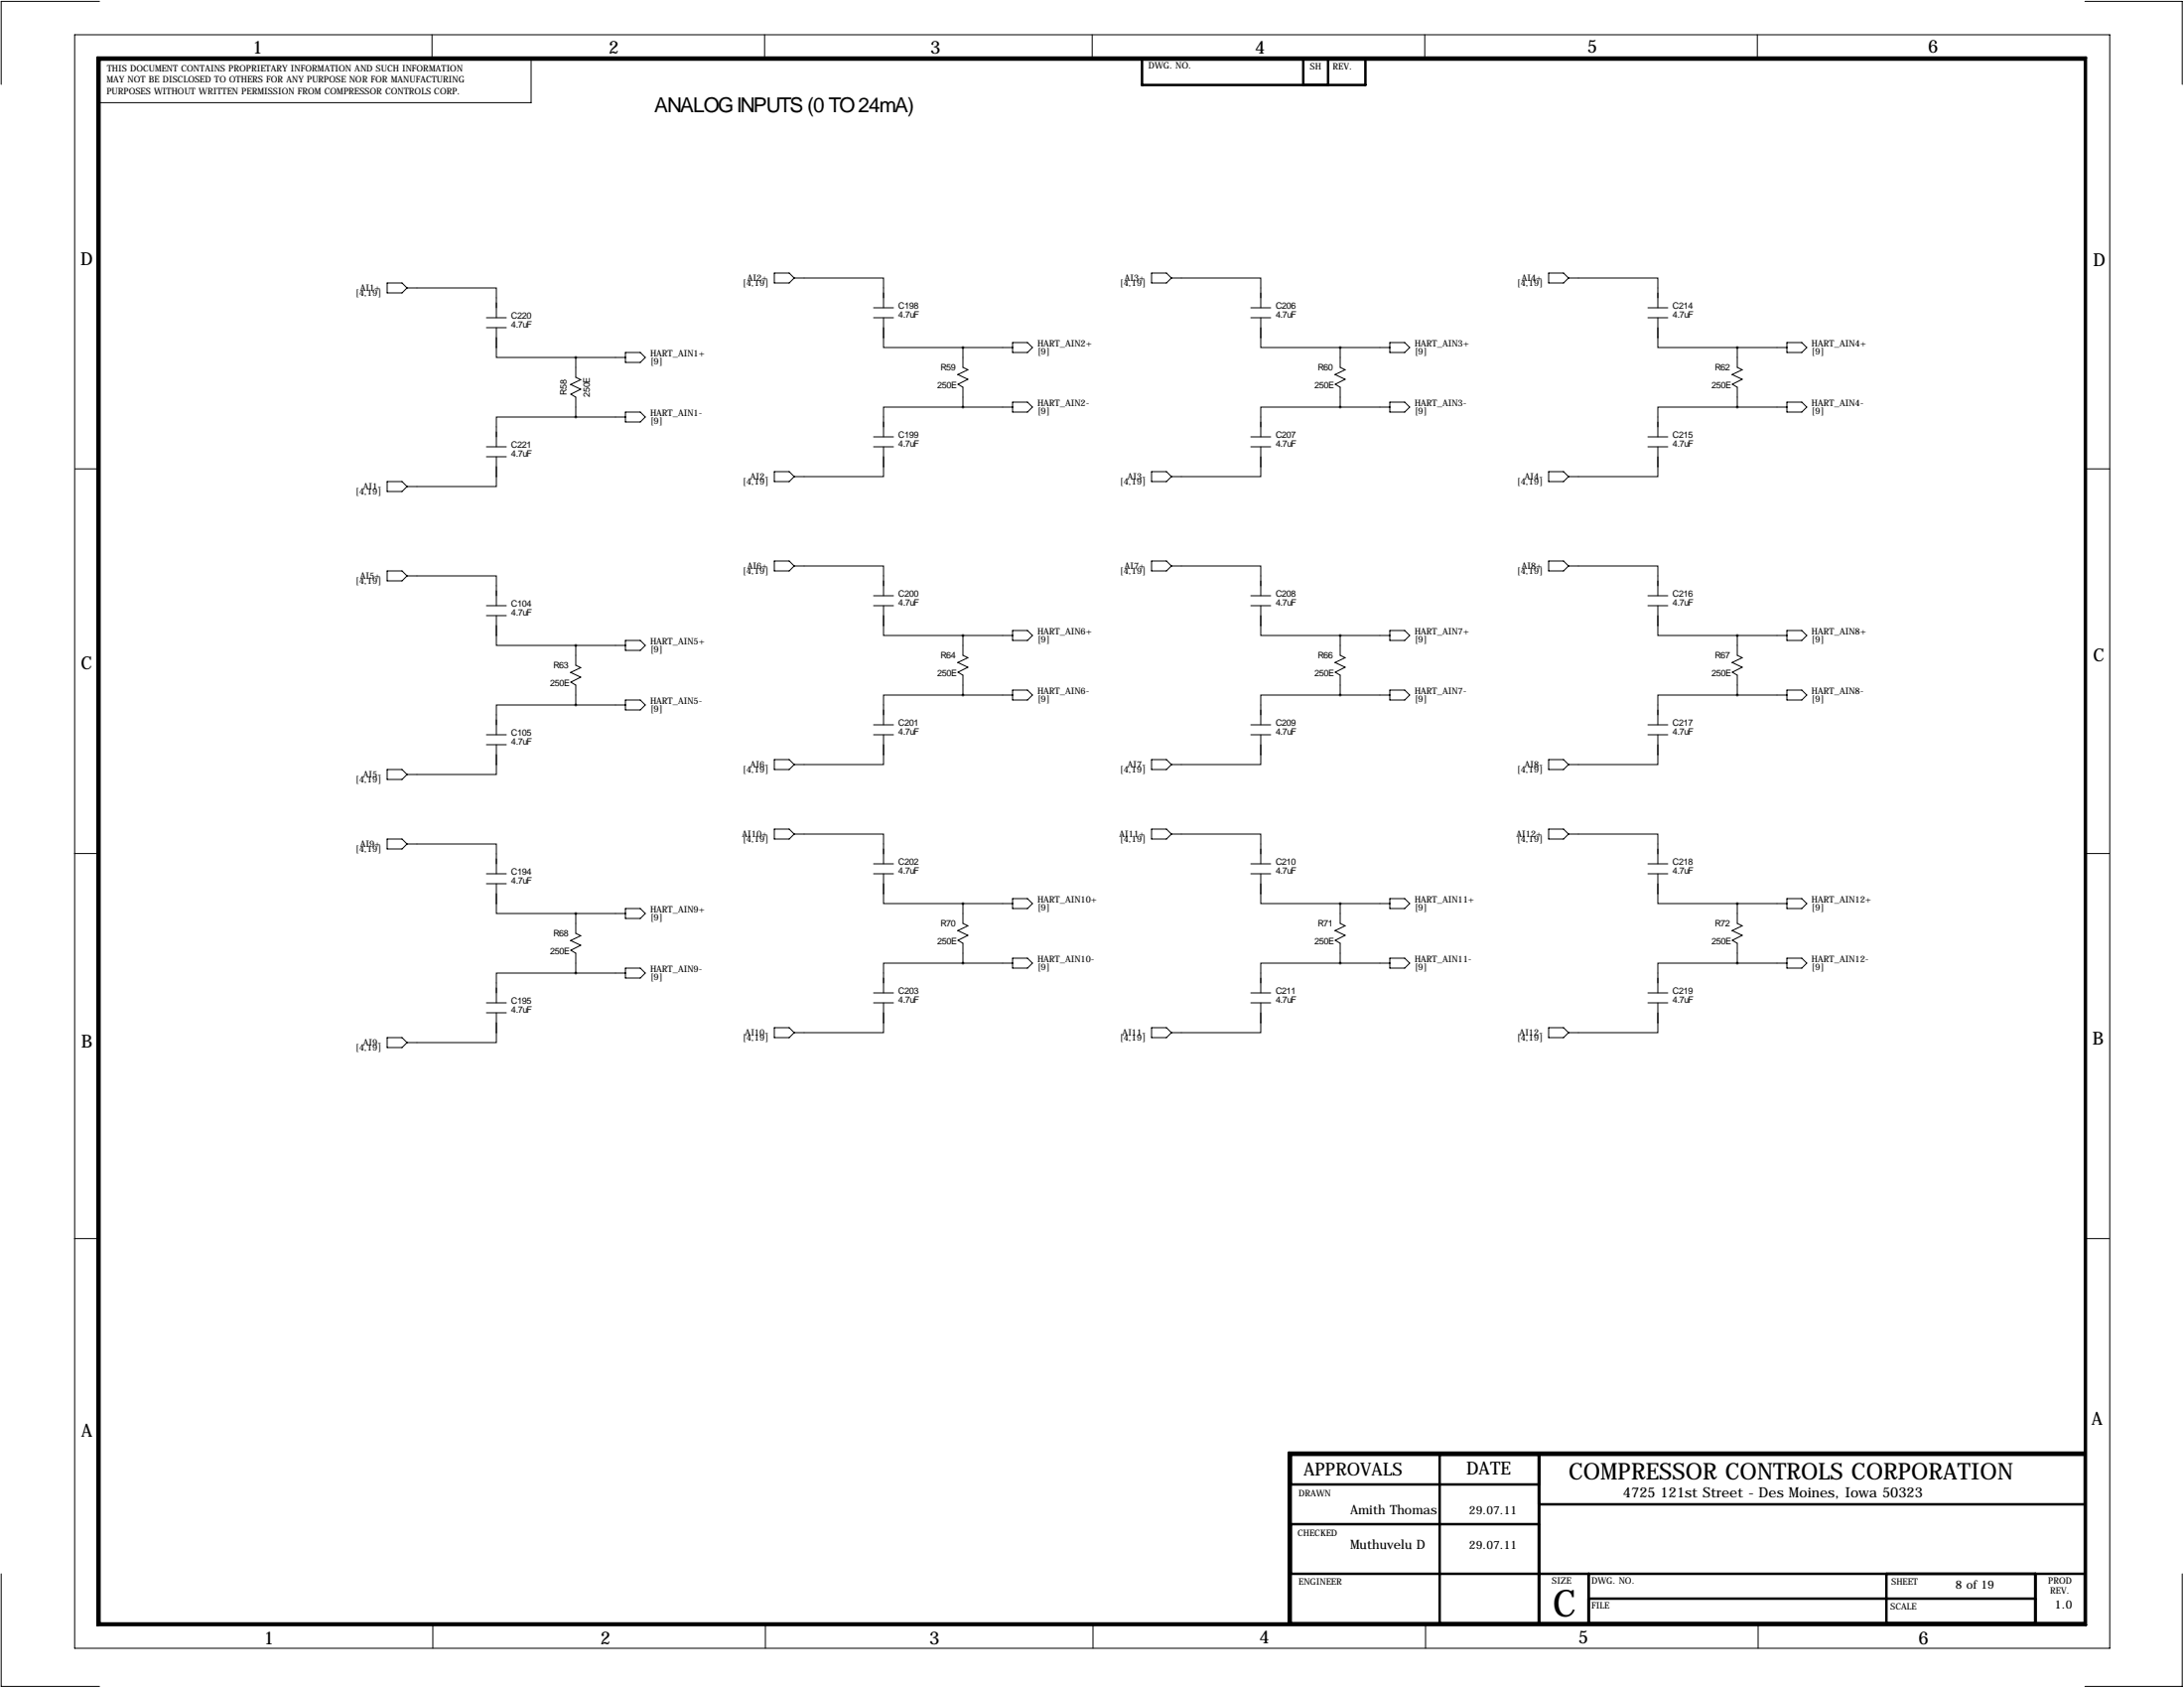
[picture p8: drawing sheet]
<svg xmlns="http://www.w3.org/2000/svg" width="559mm" height="432mm" viewBox="0 0 559 432" stroke-linecap="round" stroke-linejoin="round" font-family="sans-serif">
<g fill="none" stroke="#000" stroke-width=".25">
<path d="M19.1 8.9h520.7v412.7h-520.7zM25.5 .4h-25.2v21.2M110.5 8.9v6.3M143.1 15.2h-7.2v11.1h-110.9M195.6 8.9v6.3M279.5 8.9v6.3M364.5 8.9v6.3M449.6 8.9v6.3M533.5 .4h24.8v21.2M99.1 72.4h3.8l1.2 1.3-1.2 1.2h-3.8zM104.1 73.7h22.9v7.6M198.1 69.8h3.8l1.3 1.3-1.3 1.3h-3.8z"/>
<path d="M203.2 71.1h22.9v7.6M223.5 78.7h5.1M294.6 69.8h3.8l1.3 1.3-1.3 1.3h-3.8zM299.7 71.1h22.9v7.6M320 78.7h5.1M396.2 69.8h3.8l1.3 1.3-1.3 1.3h-3.8zM401.3 71.1h22.9v7.6M421.6 78.7h5.1M124.5 81.3h5M124.5 83.8h5M127 83.8v7.6h20.3M147.3 91.4v5.1l1.3 .6-2.6 1.2 2.6 1.3-2.6 1.2 1.3 .8v5.1"/>
<path d="M147.3 91.4h12.7M160 90.2h3.8l1.3 1.2-1.3 1.3h-3.8zM223.5 81.3h5.1M226.1 81.3v7.6h20.3M246.4 88.9v5.1l1.2 .6-2.5 1.2 2.5 1.2-2.5 1.3 1.3 .8v5M246.4 88.9h12.7M259.1 87.6h3.8l1.3 1.3-1.3 1.3h-3.8zM320 81.3h5.1M322.6 81.3v7.6h20.3M342.9 88.9v5.1l1.3 .6-2.6 1.2 2.6 1.2-2.6 1.3 1.3 .8v5M342.9 88.9h12.7M355.6 87.6h3.8l1.3 1.3-1.3 1.3h-3.8z"/>
<path d="M421.6 81.3h5.1M424.2 81.3v7.6h20.3M444.5 88.9v5.1l1.3 .6-2.6 1.2 2.6 1.2-2.6 1.3 1.3 .8v5M444.5 88.9h12.7M457.2 87.6h3.8l1.3 1.3-1.3 1.3h-3.8zM19.2 119.9h6.4M124.5 114.3h5M124.5 116.8h5M127 116.8v7.7h-22.9M147.3 106.7h-20.3v7.6M147.3 106.7h12.7M160 105.4h3.8l1.3 1.3-1.3 1.2h-3.8z"/>
<path d="M223.5 114.3h5.1M223.5 111.8h5.1M226.1 114.3v7.6h-22.9M246.4 104.1h-20.3v7.7M246.4 104.1h12.7M259.1 102.9h3.8l1.3 1.2-1.3 1.3h-3.8zM320 114.3h5.1M320 111.8h5.1M322.6 114.3v7.6h-22.9M342.9 104.1h-20.3v7.7M342.9 104.1h12.7M355.6 102.9h3.8l1.3 1.2-1.3 1.3h-3.8z"/>
<path d="M421.6 114.3h5.1M421.6 111.8h5.1M424.2 114.3v7.6h-22.9M444.5 104.1h-20.3v7.7M444.5 104.1h12.7M457.2 102.9h3.8l1.3 1.2-1.3 1.3h-3.8zM533.4 119.9h6.4M99.1 123.2h3.8l1.2 1.3-1.2 1.2h-3.8zM198.1 120.6h3.8l1.3 1.3-1.3 1.3h-3.8zM294.6 120.6h3.8l1.3 1.3-1.3 1.3h-3.8zM396.2 120.6h3.8l1.3 1.3-1.3 1.3h-3.8zM99.1 146h3.8l1.2 1.3-1.2 1.3h-3.8z"/>
<path d="M104.1 147.3h22.9v7.6M124.5 154.9h5M124.5 157.5h5M127 157.5v7.6h20.3M198.1 143.5h3.8l1.3 1.3-1.3 1.2h-3.8zM203.2 144.8h22.9v7.6M223.5 154.9h5.1M223.5 152.4h5.1M226.1 154.9v7.7h20.3M294.6 143.5h3.8l1.3 1.3-1.3 1.2h-3.8zM299.7 144.8h22.9v7.6M320 154.9h5.1"/>
<path d="M320 152.4h5.1M322.6 154.9v7.7h20.3M396.2 143.5h3.8l1.3 1.3-1.3 1.2h-3.8zM401.3 144.8h22.9v7.6M421.6 154.9h5.1M421.6 152.4h5.1M424.2 154.9v7.7h20.3M147.3 165.1v5.1l1.3 .6-2.6 1.2 2.6 1.2-2.6 1.3 1.3 .8v5M147.3 165.1h12.7M160 163.8h3.8l1.3 1.3-1.3 1.3h-3.8zM160 179.1h3.8l1.3 1.2-1.3 1.3h-3.8zM246.4 177.8h-20.3v7.6"/>
<path d="M246.4 162.6v5l1.2 .6-2.5 1.3 2.5 1.2-2.5 1.3 1.3 .7v5.1M246.4 162.6h12.7M246.4 177.8h12.7M259.1 161.3h3.8l1.3 1.3-1.3 1.2h-3.8zM259.1 176.5h3.8l1.3 1.3-1.3 1.3h-3.8zM342.9 177.8h-20.3v7.6M342.9 162.6v5l1.3 .6-2.6 1.3 2.6 1.2-2.6 1.3 1.3 .7v5.1M342.9 162.6h12.7M342.9 177.8h12.7M355.6 161.3h3.8l1.3 1.3-1.3 1.2h-3.8zM355.6 176.5h3.8l1.3 1.3-1.3 1.3h-3.8zM444.5 177.8h-20.3v7.6"/>
<path d="M444.5 162.6v5l1.3 .6-2.6 1.3 2.6 1.2-2.6 1.3 1.3 .7v5.1M444.5 162.6h12.7M444.5 177.8h12.7M457.2 161.3h3.8l1.3 1.3-1.3 1.2h-3.8zM457.2 176.5h3.8l1.3 1.3-1.3 1.3h-3.8zM99.1 196.8h3.8l1.2 1.3-1.2 1.3h-3.8zM124.5 188h5M124.5 190.5h5M127 190.5v7.6h-22.9M147.3 180.3h-20.3v7.7M147.3 180.3h12.7M198.1 194.3h3.8l1.3 1.3-1.3 1.2h-3.8z"/>
<path d="M223.5 188h5.1M223.5 185.4h5.1M226.1 188v7.6h-22.9M294.6 194.3h3.8l1.3 1.3-1.3 1.2h-3.8zM320 188h5.1M320 185.4h5.1M322.6 188v7.6h-22.9M396.2 194.3h3.8l1.3 1.3-1.3 1.2h-3.8zM421.6 188h5.1M421.6 185.4h5.1M424.2 188v7.6h-22.9M19 218.3h6.5"/>
<path d="M99.1 214.6h3.8l1.2 1.3-1.2 1.3h-3.8zM104.1 215.9h22.9v7.6M198.1 212.1h3.8l1.3 1.3-1.3 1.2h-3.8zM203.2 213.4h22.9v7.6M294.6 212.1h3.8l1.3 1.3-1.3 1.2h-3.8zM299.7 213.4h22.9v7.6M396.2 212.1h3.8l1.3 1.3-1.3 1.2h-3.8zM401.3 213.4h22.9v7.6M533.3 218.3h6.4M124.5 223.5h5M124.5 226.1h5M127 226.1v7.6h20.3"/>
<path d="M147.3 233.7v5.1l1.3 .6-2.6 1.2 2.6 1.2-2.6 1.3 1.3 .7v5.1M147.3 233.7h12.7M160 232.4h3.8l1.3 1.3-1.3 1.2h-3.8zM223.5 223.5h5.1M223.5 221h5.1M226.1 223.5v7.6h20.3M246.4 231.1v5.1l1.2 .6-2.5 1.2 2.5 1.3-2.5 1.2 1.3 .8v5.1M246.4 231.1h12.7M259.1 229.9h3.8l1.3 1.2-1.3 1.3h-3.8zM320 223.5h5.1M320 221h5.1M322.6 223.5v7.6h20.3"/>
<path d="M342.9 231.1v5.1l1.3 .6-2.6 1.2 2.6 1.3-2.6 1.2 1.3 .8v5.1M342.9 231.1h12.7M355.6 229.9h3.8l1.3 1.2-1.3 1.3h-3.8zM421.6 223.5h5.1M421.6 221h5.1M424.2 223.5v7.6h20.3M444.5 231.1v5.1l1.3 .6-2.6 1.2 2.6 1.3-2.6 1.2 1.3 .8v5.1M444.5 231.1h12.7M457.2 229.9h3.8l1.3 1.2-1.3 1.3h-3.8zM124.5 256.5h5M124.5 259.1h5M127 259.1v7.6h-22.9"/>
<path d="M147.3 248.9h-20.3v7.6M147.3 248.9h12.7M160 247.6h3.8l1.3 1.3-1.3 1.3h-3.8zM223.5 256.5h5.1M223.5 254h5.1M226.1 256.5v7.7h-22.9M246.4 246.4h-20.3v7.6M246.4 246.4h12.7M259.1 245.1h3.8l1.3 1.3-1.3 1.2h-3.8zM320 256.5h5.1M320 254h5.1M322.6 256.5v7.7h-22.9"/>
<path d="M342.9 246.4h-20.3v7.6M342.9 246.4h12.7M355.6 245.1h3.8l1.3 1.3-1.3 1.2h-3.8zM421.6 256.5h5.1M421.6 254h5.1M424.2 256.5v7.7h-22.9M444.5 246.4h-20.3v7.6M444.5 246.4h12.7M457.2 245.1h3.8l1.3 1.3-1.3 1.2h-3.8zM99.1 265.4h3.8l1.2 1.3-1.2 1.3h-3.8zM198.1 262.9h3.8l1.3 1.3-1.3 1.2h-3.8zM294.6 262.9h3.8l1.3 1.3-1.3 1.2h-3.8z"/>
<path d="M396.2 262.9h3.8l1.3 1.3-1.3 1.2h-3.8zM19 316.8h6.5M533.3 316.8h6.4M.3 402.6v28.8h25.2M110.7 415.3v6.3M195.8 415.3v6.3M279.7 415.3v6.3M364.7 415.3v6.3M449.8 415.3v6.3M558.3 402.6v28.8h-24.8"/>
</g>
<g fill="none" stroke="#000" stroke-width=".63">
<path d="M24.9 14.7h508.8v401h-508.8zM25.5 15.2h508v400.1h-508zM292.2 15h57.2v6.7h-57.2zM333.5 21.7v-6.7h6.3v6.7M330.3 379.7h63.5M368.4 372.1v43.2M393.8 372.1v43.2M533.5 372.1h-203.2v43.2M533.5 371.6h-203.8v43.7M330.3 389.9h63.5M393.8 384.8h139.7M330.3 402.6h203.2"/>
<path d="M406.5 402.6v12.7M406.5 408.9h114.3M482.7 402.6v12.7M520.8 402.6v12.7"/>
</g>
<text font-size="9.6" x="397.3" y="413.5">C</text>
<text font-size="5.9" x="401.4" y="378.6">COMPRESSOR CONTROLS CORPORATION</text>
<text font-size="5.3" x="167.4" y="28.7">ANALOG INPUTS (0 TO 24mA)</text>
<g font-size="4.6">
<text x="64.6" y="13.7">1</text>
<text x="155.8" y="13.7">2</text>
<text x="238" y="13.7">3</text>
<text x="321.1" y="13.7">4</text>
<text x="406.1" y="13.5">5</text>
<text x="493.3" y="13.5">6</text>
<text x="20.6" y="67.9">D</text>
<text x="535.6" y="68.1">D</text>
<text x="20.7" y="171.1">C</text>
<text x="535.5" y="169.2">C</text>
<text x="20.8" y="268.1">B</text>
<text x="535.4" y="267.2">B</text>
<text x="535.2" y="364.5">A</text>
<text x="20.8" y="367.5">A</text>
<text x="333.6" y="377.4">APPROVALS</text>
<text x="375.2" y="377.2">DATE</text>
<text x="67.5" y="420.6">1</text>
<text x="153.6" y="420.6">2</text>
<text x="237.8" y="420.6">3</text>
<text x="322.2" y="420.5">4</text>
<text x="403.9" y="420.4">5</text>
<text x="490.9" y="420.6">6</text>
</g>
<text font-size="3.6" x="415.3" y="383">4725 121st Street - Des Moines, Iowa 50323</text>
<g font-size="3.3">
<text x="345.4" y="387.3">Amith Thomas</text>
<text x="345.4" y="396.2">Muthuvelu D</text>
</g>
<g font-size="3">
<text x="375.9" y="387.3">29.07.11</text>
<text x="375.9" y="396.2">29.07.11</text>
<text x="500.4" y="406.4">8 of 19</text>
<text x="525.8" y="411.5">1.0</text>
</g>
<g font-size="2.3">
<text x="293.8" y="17.6">DWG. NO.</text>
<text x="335.2" y="17.7">SH</text>
<text x="341" y="17.7">REV.</text>
<text x="27.3" y="21.1">MAY NOT BE DISCLOSED TO OTHERS FOR ANY PURPOSE NOR FOR MANUFACTURING</text>
<text x="27.4" y="18.3">THIS DOCUMENT CONTAINS PROPRIETARY INFORMATION AND SUCH INFORMATION</text>
<text x="27.3" y="24.2">PURPOSES WITHOUT WRITTEN PERMISSION FROM COMPRESSOR CONTROLS CORP.</text>
<text x="191.2" y="71.9">AI2+</text>
<text x="287.7" y="71.9">AI3+</text>
<text x="389.3" y="71.9">AI4+</text>
<text x="90.9" y="75.8">[4,19]</text>
<text x="92.1" y="74.5">AI1+</text>
<text x="190" y="73.2">[4,19]</text>
<text x="286.5" y="73.2">[4,19]</text>
<text x="388.1" y="73.2">[4,19]</text>
<text x="130.8" y="81.5">C220</text>
<text x="130.8" y="83.8">4.7uF</text>
<text x="229.9" y="79">C198</text>
<text x="229.9" y="81.3">4.7uF</text>
<text x="326.4" y="79">C206</text>
<text x="326.4" y="81.3">4.7uF</text>
<text x="428" y="79">C214</text>
<text x="428" y="81.3">4.7uF</text>
<text x="265.4" y="88.6">HART_AIN2+</text>
<text x="361.9" y="88.6">HART_AIN3+</text>
<text x="463.5" y="88.6">HART_AIN4+</text>
<text x="166.4" y="91.2">HART_AIN1+</text>
<text x="166.4" y="93.3">[9]</text>
<text x="240.7" y="94.8">R59</text>
<text x="265.4" y="90.8">[9]</text>
<text x="337.2" y="94.8">R60</text>
<text x="361.9" y="90.8">[9]</text>
<text x="438.8" y="94.8">R62</text>
<text x="463.5" y="90.8">[9]</text>
<text x="145" y="101" transform="rotate(-90 145 101)">R58</text>
<text x="150.9" y="101.5" transform="rotate(-90 150.9 101.5)">250E</text>
<text x="239.8" y="99.3">250E</text>
<text x="336.3" y="99.3">250E</text>
<text x="437.9" y="99.3">250E</text>
<text x="166.4" y="106.4">HART_AIN1-</text>
<text x="265.4" y="103.9">HART_AIN2-</text>
<text x="265.4" y="106">[9]</text>
<text x="361.9" y="103.9">HART_AIN3-</text>
<text x="361.9" y="106">[9]</text>
<text x="463.5" y="103.9">HART_AIN4-</text>
<text x="463.5" y="106">[9]</text>
<text x="166.4" y="108.5">[9]</text>
<text x="229.9" y="112">C199</text>
<text x="326.4" y="112">C207</text>
<text x="428" y="112">C215</text>
<text x="130.8" y="114.6">C221</text>
<text x="130.8" y="116.8">4.7uF</text>
<text x="229.9" y="114.3">4.7uF</text>
<text x="326.4" y="114.3">4.7uF</text>
<text x="428" y="114.3">4.7uF</text>
<text x="92.9" y="125.3">AI1-</text>
<text x="190" y="124">[4,19]</text>
<text x="192" y="122.7">AI2-</text>
<text x="286.5" y="124">[4,19]</text>
<text x="288.5" y="122.7">AI3-</text>
<text x="388.1" y="124">[4,19]</text>
<text x="390.1" y="122.7">AI4-</text>
<text x="90.9" y="126.6">[4,19]</text>
<text x="90.9" y="149.4">[4,19]</text>
<text x="92.1" y="148.1">AI5+</text>
<text x="190" y="146.9">[4,19]</text>
<text x="191.2" y="145.6">AI6+</text>
<text x="286.5" y="146.9">[4,19]</text>
<text x="287.7" y="145.6">AI7+</text>
<text x="388.1" y="146.9">[4,19]</text>
<text x="389.3" y="145.6">AI8+</text>
<text x="130.8" y="155.2">C104</text>
<text x="229.9" y="152.7">C200</text>
<text x="229.9" y="154.9">4.7uF</text>
<text x="326.4" y="152.7">C208</text>
<text x="326.4" y="154.9">4.7uF</text>
<text x="428" y="152.7">C216</text>
<text x="428" y="154.9">4.7uF</text>
<text x="130.8" y="157.5">4.7uF</text>
<text x="166.4" y="164.8">HART_AIN5+</text>
<text x="166.4" y="167">[9]</text>
<text x="265.4" y="162.3">HART_AIN6+</text>
<text x="265.4" y="164.4">[9]</text>
<text x="361.9" y="162.3">HART_AIN7+</text>
<text x="361.9" y="164.4">[9]</text>
<text x="463.5" y="162.3">HART_AIN8+</text>
<text x="463.5" y="164.4">[9]</text>
<text x="141.6" y="171">R63</text>
<text x="239.8" y="173">250E</text>
<text x="240.7" y="168.4">R64</text>
<text x="336.3" y="173">250E</text>
<text x="337.2" y="168.4">R66</text>
<text x="437.9" y="173">250E</text>
<text x="438.8" y="168.4">R67</text>
<text x="140.8" y="175.5">250E</text>
<text x="265.4" y="177.5">HART_AIN6-</text>
<text x="265.4" y="179.7">[9]</text>
<text x="361.9" y="177.5">HART_AIN7-</text>
<text x="361.9" y="179.7">[9]</text>
<text x="463.5" y="177.5">HART_AIN8-</text>
<text x="463.5" y="179.7">[9]</text>
<text x="166.4" y="180.1">HART_AIN5-</text>
<text x="166.4" y="182.2">[9]</text>
<text x="229.9" y="185.7">C201</text>
<text x="326.4" y="185.7">C209</text>
<text x="428" y="185.7">C217</text>
<text x="130.8" y="188.2">C105</text>
<text x="130.8" y="190.5">4.7uF</text>
<text x="229.9" y="188">4.7uF</text>
<text x="326.4" y="188">4.7uF</text>
<text x="428" y="188">4.7uF</text>
<text x="190" y="197.7">[4,19]</text>
<text x="192" y="196.4">AI6-</text>
<text x="286.5" y="197.7">[4,19]</text>
<text x="288.5" y="196.4">AI7-</text>
<text x="388.1" y="197.7">[4,19]</text>
<text x="390.1" y="196.4">AI8-</text>
<text x="90.9" y="200.2">[4,19]</text>
<text x="92.9" y="198.9">AI5-</text>
<text x="189.9" y="214.2">AI10+</text>
<text x="190" y="215.5">[4,19]</text>
<text x="286.4" y="214.2">AI11+</text>
<text x="286.5" y="215.5">[4,19]</text>
<text x="388" y="214.2">AI12+</text>
<text x="388.1" y="215.5">[4,19]</text>
<text x="90.9" y="218">[4,19]</text>
<text x="92.1" y="216.7">AI9+</text>
<text x="229.9" y="221.2">C202</text>
<text x="326.4" y="221.2">C210</text>
<text x="428" y="221.2">C218</text>
<text x="130.8" y="223.8">C194</text>
<text x="130.8" y="226.1">4.7uF</text>
<text x="229.9" y="223.5">4.7uF</text>
<text x="326.4" y="223.5">4.7uF</text>
<text x="428" y="223.5">4.7uF</text>
<text x="166.4" y="233.4">HART_AIN9+</text>
<text x="265.4" y="230.9">HART_AIN10+</text>
<text x="265.4" y="233">[9]</text>
<text x="361.9" y="230.9">HART_AIN11+</text>
<text x="361.9" y="233">[9]</text>
<text x="463.5" y="230.9">HART_AIN12+</text>
<text x="463.5" y="233">[9]</text>
<text x="141.6" y="239.5">R68</text>
<text x="166.4" y="235.5">[9]</text>
<text x="240.7" y="237">R70</text>
<text x="337.2" y="237">R71</text>
<text x="438.8" y="237">R72</text>
<text x="140.8" y="244.1">250E</text>
<text x="239.8" y="241.6">250E</text>
<text x="336.3" y="241.6">250E</text>
<text x="437.9" y="241.6">250E</text>
<text x="166.4" y="248.7">HART_AIN9-</text>
<text x="166.4" y="250.8">[9]</text>
<text x="265.4" y="246.1">HART_AIN10-</text>
<text x="265.4" y="248.2">[9]</text>
<text x="361.9" y="246.1">HART_AIN11-</text>
<text x="361.9" y="248.2">[9]</text>
<text x="463.5" y="246.1">HART_AIN12-</text>
<text x="463.5" y="248.2">[9]</text>
<text x="130.8" y="256.8">C195</text>
<text x="229.9" y="254.3">C203</text>
<text x="229.9" y="256.5">4.7uF</text>
<text x="326.4" y="254.3">C211</text>
<text x="326.4" y="256.5">4.7uF</text>
<text x="428" y="254.3">C219</text>
<text x="428" y="256.5">4.7uF</text>
<text x="130.8" y="259.1">4.7uF</text>
<text x="90.9" y="268.8">[4,19]</text>
<text x="92.9" y="267.5">AI9-</text>
<text x="190" y="266.3">[4,19]</text>
<text x="190.7" y="265">AI10-</text>
<text x="286.5" y="266.3">[4,19]</text>
<text x="287.2" y="265">AI11-</text>
<text x="388.1" y="266.3">[4,19]</text>
<text x="388.8" y="265">AI12-</text>
<text x="332.3" y="382.8">DRAWN</text>
<text x="332" y="392.9">CHECKED</text>
<text x="332.3" y="405.4">ENGINEER</text>
<text x="397.1" y="405.1">SIZE</text>
<text x="407.2" y="405.1">DWG. NO.</text>
<text x="483.9" y="405.4">SHEET</text>
<text x="524.1" y="405.1">PROD</text>
<text x="524.6" y="407.7">REV.</text>
<text x="407.2" y="411.5">FILE</text>
<text x="483.7" y="411.7">SCALE</text>
</g>
</svg>
